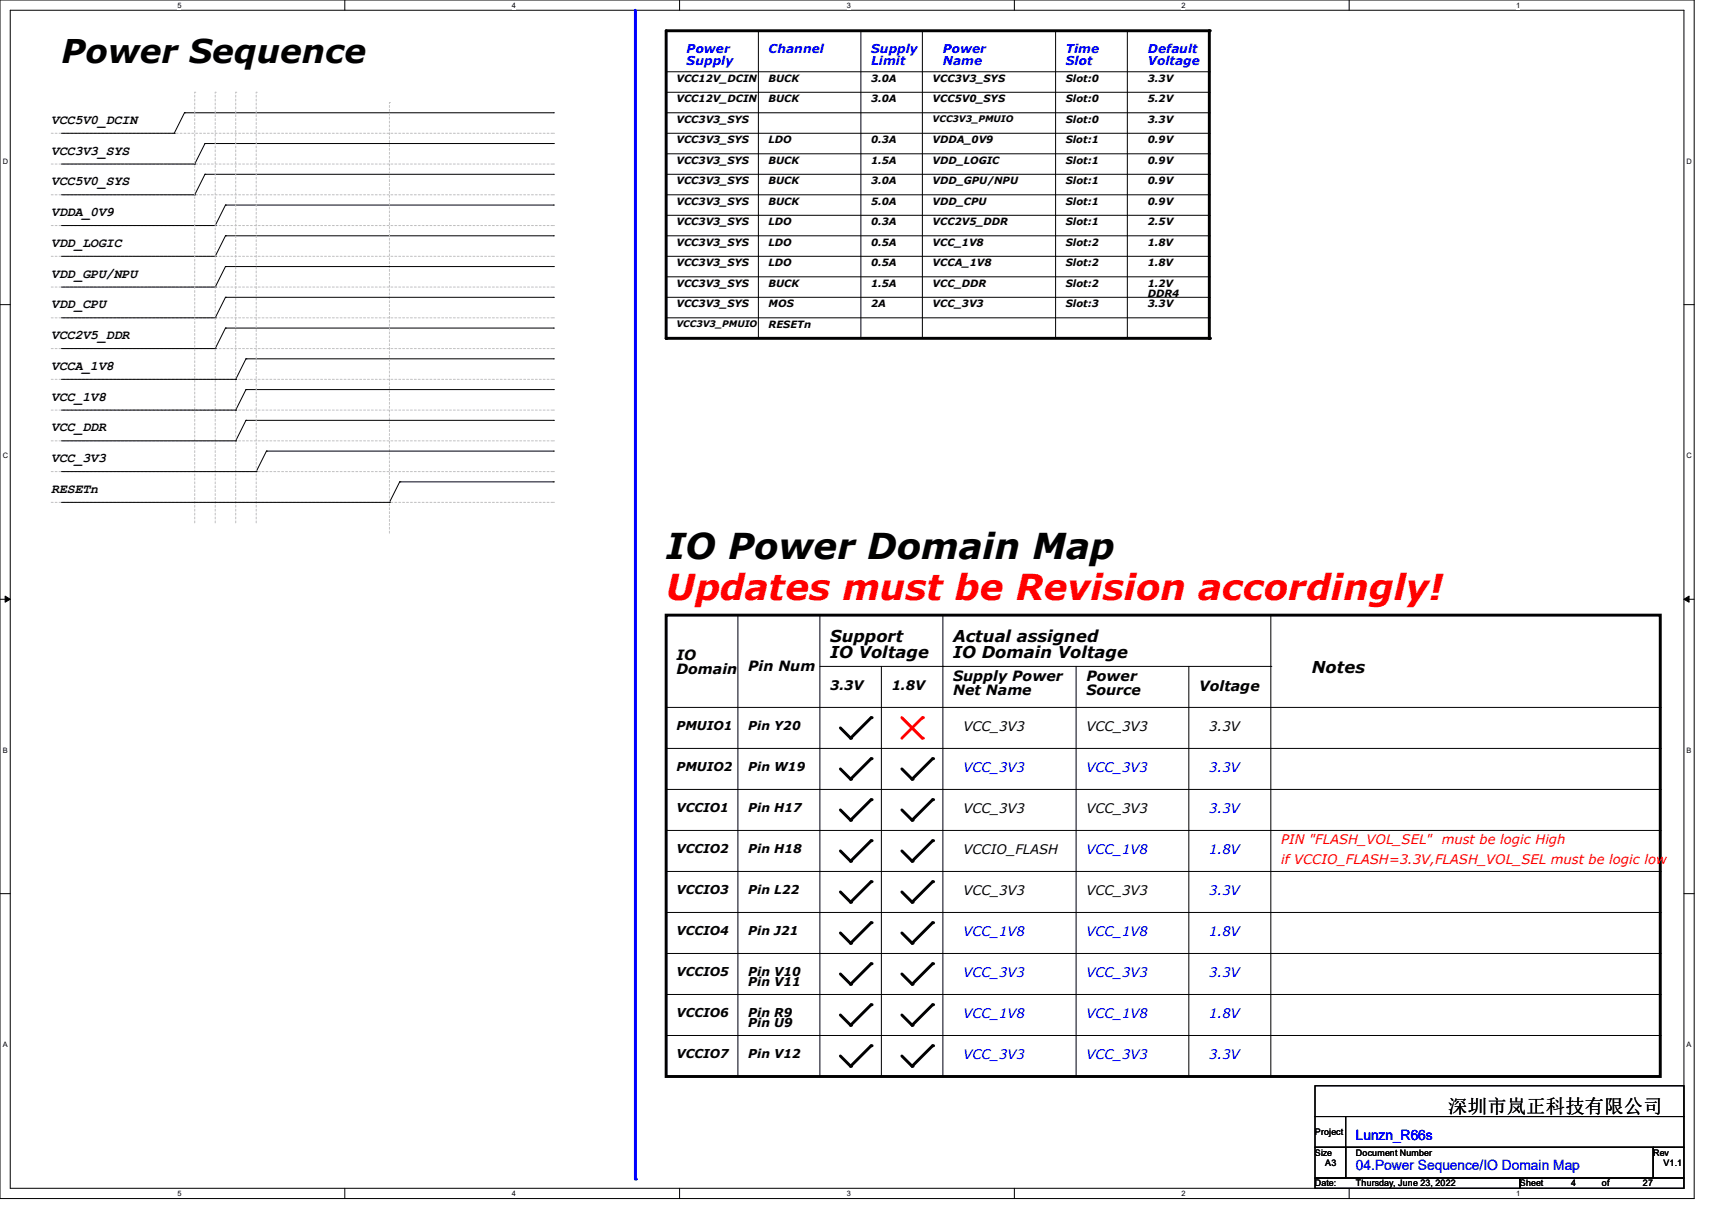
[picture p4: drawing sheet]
<svg xmlns="http://www.w3.org/2000/svg" width="297mm" height="210mm" viewBox="0 0 297 210" stroke-linecap="round" stroke-linejoin="round" font-family="sans-serif">
<path d="M0 0h293.9v207.9h-293.9zM1.8 1.8h290.3v204.3h-290.3z" fill="none" stroke="#000" stroke-width=".17"/>
<g fill="#fff">
<path d="M30.8 .2h.7v1.4h-.7z"/>
<path d="M30.8 206.2h.7v1.4h-.7z"/>
</g>
<path d="M59.8 0v1.8M59.8 206.1v1.8" fill="none" stroke="#000" stroke-width=".17"/>
<g fill="#fff">
<path d="M88.8 .2h.7v1.4h-.7z"/>
<path d="M88.8 206.2h.7v1.4h-.7z"/>
</g>
<path d="M117.9 0v1.8M117.9 206.1v1.8" fill="none" stroke="#000" stroke-width=".17"/>
<g fill="#fff">
<path d="M146.9 .2h.7v1.4h-.7z"/>
<path d="M146.9 206.2h.7v1.4h-.7z"/>
</g>
<path d="M176 0v1.8M176 206.1v1.8" fill="none" stroke="#000" stroke-width=".17"/>
<g fill="#fff">
<path d="M205 .2h.7v1.4h-.7z"/>
<path d="M205 206.2h.7v1.4h-.7z"/>
</g>
<path d="M234.1 0v1.8M234.1 206.1v1.8" fill="none" stroke="#000" stroke-width=".17"/>
<g fill="#fff">
<path d="M263.1 .2h.6v1.4h-.6z"/>
<path d="M263.1 206.2h.6v1.4h-.6z"/>
<path d="M.5 27.3h.9v1.4h-.9z"/>
<path d="M292.6 27.3h.9v1.4h-.9z"/>
<path d="M.5 78.4h.9v1.4h-.9z"/>
<path d="M292.6 78.4h.9v1.4h-.9z"/>
</g>
<path d="M0 52.8h1.8M292.1 52.8h1.8" fill="none" stroke="#000" stroke-width=".17"/>
<g fill="#fff">
<path d="M.5 129.5h.8v1.4h-.8z"/>
<path d="M292.6 129.5h.8v1.4h-.8z"/>
</g>
<path d="M0 103.9h1.8M292.1 103.9h1.8" fill="none" stroke="#000" stroke-width=".17"/>
<path d="M.9 103.4l.9 .5-.9 .5zM292.1 103.9l.9-.5v1z" fill="#000" stroke="#000" stroke-width=".17"/>
<g fill="#fff">
<path d="M.5 180.5h.8v1.4h-.8z"/>
<path d="M292.6 180.5h.8v1.4h-.8z"/>
</g>
<g fill="none" stroke="#000" stroke-width=".17">
<path d="M128 106.7v80M142.2 106.7v80M142.2 115.6h78.3M152.9 115.6v71.1M163.6 115.6h.1M163.6 106.7v80M186.7 115.6v71.1M206.2 115.6v71.1M220.5 115.6h.1M220.5 106.7v80M115.6 122.7h172.4M115.6 136.9h172.4"/>
<path d="M115.6 129.8h172.4M288 122.7h.1M288 136.9h.1M288 129.8h.1M0 155h1.8M115.6 144h172.4M115.6 151.1h172.4M115.6 158.2h172.4M288 144h.1M288 151.1h.1M288 158.2h.1M292.1 155h1.8"/>
<path d="M115.6 165.4h172.4M115.6 172.5h172.4M115.6 179.6h172.4M288 165.4h.1M288 172.5h.1M288 179.6h.1M128 186.7h.1M142.2 186.7h.1M152.9 186.7h.1M163.6 186.7h.1M186.7 186.7h.1M206.2 186.7h.1"/>
<path d="M220.5 186.7h.1"/>
</g>
<path d="M115.6 106.7h172.4v80h-172.4zM151.1 124.5l-3.5 3.5-1.8-1.8" fill="none" stroke="#000" stroke-width=".51"/>
<g fill="#000">
<circle cx="147.6" cy="128" r=".25"/>
<circle cx="151.1" cy="124.5" r=".25"/>
</g>
<path d="M160 124.5l-3.5 3.5" fill="none" stroke="#f00" stroke-width=".51"/>
<circle cx="160" cy="124.5" r=".25" fill="#f00"/>
<path d="M156.5 124.5l3.5 3.5" fill="none" stroke="#f00" stroke-width=".51"/>
<circle cx="160" cy="128" r=".25" fill="#f00"/>
<g fill="none" stroke="#000" stroke-width=".51">
<path d="M151.1 131.6l-3.5 3.5-1.8-1.8M151.1 138.7l-3.5 3.5-1.8-1.7M161.8 131.6l-3.6 3.5-1.7-1.8M161.8 138.7l-3.6 3.5-1.7-1.7M151.1 145.8l-3.5 3.6-1.8-1.8M151.1 152.9l-3.5 3.6-1.8-1.8M161.8 145.8l-3.6 3.6-1.7-1.8M161.8 152.9l-3.6 3.6-1.7-1.8M151.1 160l-3.5 3.6-1.8-1.8M151.1 167.1l-3.5 3.6-1.8-1.8M151.1 174.2l-3.5 3.6-1.8-1.8M161.8 160l-3.6 3.6-1.7-1.8"/>
<path d="M161.8 167.1l-3.6 3.6-1.7-1.8M161.8 174.2l-3.6 3.6-1.7-1.8M151.1 181.4l-3.5 3.5-1.8-1.8M161.8 181.4l-3.6 3.5-1.7-1.8"/>
</g>
<g fill="#000">
<circle cx="147.6" cy="135.1" r=".25"/>
<circle cx="151.1" cy="138.7" r=".25"/>
<circle cx="151.1" cy="131.6" r=".25"/>
<circle cx="158.2" cy="135.1" r=".25"/>
<circle cx="161.8" cy="138.7" r=".25"/>
<circle cx="161.8" cy="131.6" r=".25"/>
<circle cx="147.6" cy="142.2" r=".25"/>
<circle cx="147.6" cy="149.4" r=".25"/>
<circle cx="147.6" cy="156.5" r=".25"/>
<circle cx="151.1" cy="145.8" r=".25"/>
<circle cx="151.1" cy="152.9" r=".25"/>
<circle cx="158.2" cy="142.2" r=".25"/>
<circle cx="158.2" cy="156.5" r=".25"/>
<circle cx="158.2" cy="149.4" r=".25"/>
<circle cx="161.8" cy="152.9" r=".25"/>
<circle cx="161.8" cy="145.8" r=".25"/>
<circle cx="147.6" cy="163.6" r=".25"/>
<circle cx="147.6" cy="170.7" r=".25"/>
<circle cx="147.6" cy="177.8" r=".25"/>
<circle cx="151.1" cy="167.1" r=".25"/>
<circle cx="151.1" cy="174.2" r=".25"/>
<circle cx="151.1" cy="160" r=".25"/>
<circle cx="158.2" cy="170.7" r=".25"/>
<circle cx="158.2" cy="163.6" r=".25"/>
<circle cx="158.2" cy="177.8" r=".25"/>
<circle cx="161.8" cy="167.1" r=".25"/>
<circle cx="161.8" cy="160" r=".25"/>
<circle cx="161.8" cy="174.2" r=".25"/>
<circle cx="147.6" cy="184.9" r=".25"/>
<circle cx="151.1" cy="181.4" r=".25"/>
<circle cx="158.2" cy="184.9" r=".25"/>
<circle cx="161.8" cy="181.4" r=".25"/>
</g>
<path d="M110.2 1.8v202.7" fill="none" stroke="#00f" stroke-width=".51"/>
<circle cx="110.2" cy="204.5" r=".25" fill="#00f"/>
<g fill="none" stroke="#c0c0c0" stroke-width=".17" stroke-dasharray=".3">
<path d="M33.8 16h.1M37.3 16h.1M40.9 16h.1M44.4 16h.1M67.6 17.8h.1M8.9 28.4h87.1M8.9 33.8h87.1M8.9 39.1h87.1M8.9 23.1h87.1M96 28.4h.1M96 33.8h.1M96 39.1h.1"/>
<path d="M96 23.1h.1M8.9 44.4h87.1M8.9 49.8h87.1M8.9 55.1h87.1M96 44.4h.1M96 49.8h.1M96 55.1h.1M8.9 65.8h87.1M8.9 71.1h87.1M8.9 60.5h87.1M8.9 76.5h87.1M96 65.8h.1"/>
<path d="M96 71.1h.1M96 60.5h.1M96 76.5h.1M8.9 87.1h87.1M8.9 81.8h87.1M33.8 90.7v-74.7M37.3 90.7v-74.7M40.9 90.7v-74.7M44.4 90.7v-74.7M67.6 92.5v-74.7M96 87.1h.1M96 81.8h.1"/>
</g>
<g fill="none" stroke="#000" stroke-width=".17">
<path d="M32 19.6h.1M32 19.6l-1.8 3.5M32 19.6h64M96 19.6h.1M115.6 19.6h94.2M115.6 12.4h94.2M115.6 16h94.2M131.6 5.3v53.4M149.4 5.3v53.4M160 5.3v53.4M183.1 5.3v53.4M195.6 5.3v53.4"/>
<path d="M209.8 12.4h.1M209.8 16h.1M209.8 19.6h.1M10.7 33.8h23.1M10.7 28.4h23.1M10.7 39.1h26.6M10.7 23.1h19.5M30.2 23.1h.1M33.8 33.8h.1M33.8 28.4h.1M35.6 24.9h.1M35.6 30.2h.1"/>
<path d="M35.6 24.9l-1.8 3.5M35.6 24.9h60.4M35.6 30.2l-1.8 3.6M35.6 30.2h60.4M37.3 39.1h.1M39.1 35.6h.1M39.1 35.6l-1.8 3.5M39.1 35.6h56.9M96 24.9h.1M96 30.2h.1M96 35.6h.1M115.6 30.2h94.2"/>
<path d="M115.6 33.8h94.2M115.6 23.1h94.2M115.6 26.7h94.2M115.6 37.3h94.2M209.8 23.1h.1M209.8 26.7h.1M209.8 30.2h.1M209.8 33.8h.1M209.8 37.3h.1M10.7 44.4h26.6M10.7 49.8h26.6M10.7 55.1h26.6"/>
<path d="M37.3 44.4h.1M37.3 49.8h.1M37.3 55.1h.1M39.1 40.9h.1M39.1 56.9h.1M39.1 46.2h.1M39.1 51.6h.1M39.1 40.9l-1.8 3.5M39.1 40.9h56.9M39.1 56.9l-1.8 3.6M39.1 56.9h56.9M39.1 46.2l-1.8 3.6"/>
<path d="M39.1 46.2h56.9M39.1 51.6l-1.8 3.5M39.1 51.6h56.9M96 40.9h.1M96 56.9h.1M96 46.2h.1M96 51.6h.1M115.6 40.9h94.2M115.6 44.4h94.2M115.6 51.6h94.2M115.6 55.1h94.2M115.6 48h94.2"/>
<path d="M131.6 58.7h.1M149.4 58.7h.1M160 58.7h.1M183.1 58.7h.1M195.6 58.7h.1M209.8 40.9h.1M209.8 44.4h.1M209.8 48h.1M209.8 51.6h.1M209.8 55.1h.1M10.7 60.5h26.6M10.7 76.5h30.2"/>
<path d="M10.7 71.1h30.2M10.7 65.8h30.2M37.3 60.5h.1M40.9 76.5h.1M40.9 71.1h.1M40.9 65.8h.1M42.7 62.2h.1M42.7 67.6h.1M42.7 72.9h.1M42.7 62.2l-1.8 3.6M42.7 62.2h53.3M42.7 67.6l-1.8 3.5"/>
<path d="M42.7 67.6h53.3M42.7 72.9l-1.8 3.6M42.7 72.9h53.3M46.2 78.2h.1M46.2 78.2l-1.8 3.6M46.2 78.2h49.8M96 62.2h.1M96 67.6h.1M96 72.9h.1M96 78.2h.1M10.7 81.8h33.7M10.7 87.1h56.9"/>
<path d="M44.4 81.8h.1M67.6 87.1h.1M69.3 83.6h.1M69.3 83.6l-1.7 3.5M69.3 83.6h26.7M96 83.6h.1M228.1 188.3h64v5.3h-64zM228.1 193.6h64v5.4h-64zM228.1 199h5.4v5.3h-5.4zM233.5 199h53.3v5.3h-53.3zM233.5 193.6h.1M233.5 193.6v5.4"/>
<path d="M286.8 199h5.3v5.3h-5.3zM228.1 204.3h35.6v1.8h-35.6zM263.7 204.3h28.4v1.8h-28.4z"/>
</g>
<path d="M115.6 5.3h94.2v53.4h-94.2z" fill="none" stroke="#000" stroke-width=".51"/>
<g fill="#000">
<circle cx="209.8" cy="5.3" r=".25"/>
<circle cx="115.6" cy="58.7" r=".25"/>
<circle cx="209.8" cy="58.7" r=".25"/>
</g>
<text font-size="6.2" x="115.6" y="96.9">IO Power Domain Map</text>
<text font-size="6.2" fill="#f00" x="115.6" y="104">Updates must be Revision accordingly!</text>
<text font-size="5.7" x="10.7" y="11">Power Sequence</text>
<text font-size="3.3" x="251.2" y="193.1">深圳市岚正科技有限公司</text>
<g font-size="2.8">
<text x="144" y="111.3">Support</text>
<text x="165.4" y="111.3">Actual assigned</text>
<text x="144" y="114.1">IO Voltage</text>
<text x="165.4" y="114.1">IO Domain Voltage</text>
<text x="227.6" y="116.6">Notes</text>
</g>
<g font-size="2.5">
<text x="117.3" y="114.5">IO</text>
<text x="117.3" y="117">Domain</text>
<text x="129.8" y="116.3">Pin Num</text>
<text x="165.4" y="118.1">Supply Power</text>
<text x="188.5" y="118.1">Power</text>
<text x="208" y="119.8">Voltage</text>
<text x="165.4" y="120.5">Net Name</text>
<text x="188.5" y="120.5">Source</text>
</g>
<text font-size="2.5" fill="#00f" x="235.2" y="197.7">Lunzn_R66s</text>
<text font-size="2.5" fill="#0080ff" x="235.2" y="203">04.Power Sequence/IO Domain Map</text>
<g font-size="2.3">
<text x="8.9" y="21.5">VCC5V0_DCIN</text>
<text x="8.9" y="26.8">VCC3V3_SYS</text>
<text x="8.9" y="32.1">VCC5V0_SYS</text>
<text x="8.9" y="37.5">VDDA_0V9</text>
<text x="8.9" y="42.8">VDD_LOGIC</text>
<text x="8.9" y="48.1">VDD_GPU/NPU</text>
<text x="8.9" y="53.5">VDD_CPU</text>
<text x="8.9" y="58.8">VCC2V5_DDR</text>
<text x="8.9" y="64.1">VCCA_1V8</text>
<text x="8.9" y="69.5">VCC_1V8</text>
<text x="8.9" y="74.8">VCC_DDR</text>
<text x="8.9" y="80.1">VCC_3V3</text>
<text x="8.9" y="85.5">RESETn</text>
<text x="144" y="119.6">3.3V</text>
<text x="154.7" y="119.6">1.8V</text>
<text x="167.1" y="126.7">VCC_3V3</text>
<text x="188.5" y="126.7">VCC_3V3</text>
<text x="209.8" y="126.7">3.3V</text>
<text x="167.1" y="141">VCC_3V3</text>
<text x="188.5" y="141">VCC_3V3</text>
<text x="167.1" y="148.1">VCCIO_FLASH</text>
<text x="167.1" y="155.2">VCC_3V3</text>
<text x="188.5" y="155.2">VCC_3V3</text>
</g>
<g font-size="2.3" fill="#00f">
<text x="167.1" y="133.9">VCC_3V3</text>
<text x="188.5" y="133.9">VCC_3V3</text>
<text x="209.8" y="133.9">3.3V</text>
<text x="209.8" y="141">3.3V</text>
<text x="188.5" y="148.1">VCC_1V8</text>
<text x="209.8" y="148.1">1.8V</text>
<text x="209.8" y="155.2">3.3V</text>
<text x="167.1" y="162.3">VCC_1V8</text>
<text x="188.5" y="162.3">VCC_1V8</text>
<text x="209.8" y="162.3">1.8V</text>
<text x="167.1" y="169.4">VCC_3V3</text>
<text x="188.5" y="169.4">VCC_3V3</text>
<text x="209.8" y="169.4">3.3V</text>
<text x="167.1" y="176.5">VCC_1V8</text>
<text x="188.5" y="176.5">VCC_1V8</text>
<text x="209.8" y="176.5">1.8V</text>
<text x="167.1" y="183.6">VCC_3V3</text>
<text x="188.5" y="183.6">VCC_3V3</text>
<text x="209.8" y="183.6">3.3V</text>
</g>
<g font-size="2.3" fill="#f00">
<text x="222.2" y="146.3">PIN &quot;FLASH_VOL_SEL&quot; must be logic High</text>
<text x="222.2" y="149.9">if VCCIO_FLASH=3.3V,FLASH_VOL_SEL must be logic low</text>
</g>
<g font-size="2.1" fill="#00f">
<text x="119.1" y="9.2">Power</text>
<text x="119.1" y="11.3">Supply</text>
<text x="133.3" y="9.2">Channel</text>
<text x="151.1" y="9.2">Supply</text>
<text x="151.1" y="11.3">Limit</text>
<text x="163.6" y="9.2">Power</text>
<text x="163.6" y="11.3">Name</text>
<text x="184.9" y="9.2">Time</text>
<text x="184.9" y="11.3">Slot</text>
<text x="199.1" y="9.2">Default</text>
<text x="199.1" y="11.3">Voltage</text>
</g>
<g font-size="2.1">
<text x="117.3" y="126.6">PMUIO1</text>
<text x="129.8" y="126.6">Pin Y20</text>
<text x="117.3" y="133.7">PMUIO2</text>
<text x="129.8" y="133.7">Pin W19</text>
<text x="117.3" y="140.8">VCCIO1</text>
<text x="129.8" y="140.8">Pin H17</text>
<text x="117.3" y="147.9">VCCIO2</text>
<text x="129.8" y="147.9">Pin H18</text>
<text x="117.3" y="155">VCCIO3</text>
<text x="129.8" y="155">Pin L22</text>
<text x="117.3" y="162.1">VCCIO4</text>
<text x="129.8" y="162.1">Pin J21</text>
<text x="117.3" y="169.2">VCCIO5</text>
<text x="129.8" y="169.2">Pin V10</text>
<text x="129.8" y="171">Pin V11</text>
<text x="117.3" y="176.4">VCCIO6</text>
<text x="129.8" y="176.4">Pin R9</text>
<text x="129.8" y="178.1">Pin U9</text>
<text x="117.3" y="183.5">VCCIO7</text>
<text x="129.8" y="183.5">Pin V12</text>
</g>
<g font-size="1.7">
<text x="117.3" y="14.2">VCC12V_DCIN</text>
<text x="117.3" y="17.7">VCC12V_DCIN</text>
<text x="133.3" y="14.2">BUCK</text>
<text x="133.3" y="17.7">BUCK</text>
<text x="151.1" y="14.2">3.0A</text>
<text x="151.1" y="17.7">3.0A</text>
<text x="161.8" y="14.2">VCC3V3_SYS</text>
<text x="161.8" y="17.7">VCC5V0_SYS</text>
<text x="184.9" y="17.7">Slot:0</text>
<text x="184.9" y="14.2">Slot:0</text>
<text x="199.1" y="17.7">5.2V</text>
<text x="199.1" y="14.2">3.3V</text>
<text x="117.3" y="21.3">VCC3V3_SYS</text>
<text x="184.9" y="21.3">Slot:0</text>
<text x="199.1" y="21.3">3.3V</text>
<text x="117.3" y="24.8">VCC3V3_SYS</text>
<text x="117.3" y="28.4">VCC3V3_SYS</text>
<text x="133.3" y="24.8">LDO</text>
<text x="133.3" y="28.4">BUCK</text>
<text x="151.1" y="24.8">0.3A</text>
<text x="151.1" y="28.4">1.5A</text>
<text x="161.8" y="24.8">VDDA_0V9</text>
<text x="161.8" y="28.4">VDD_LOGIC</text>
<text x="184.9" y="28.4">Slot:1</text>
<text x="184.9" y="24.8">Slot:1</text>
<text x="199.1" y="24.8">0.9V</text>
<text x="199.1" y="28.4">0.9V</text>
<text x="117.3" y="32">VCC3V3_SYS</text>
<text x="117.3" y="35.5">VCC3V3_SYS</text>
<text x="133.3" y="35.5">BUCK</text>
<text x="133.3" y="32">BUCK</text>
<text x="151.1" y="32">3.0A</text>
<text x="151.1" y="35.5">5.0A</text>
<text x="161.8" y="35.5">VDD_CPU</text>
<text x="161.8" y="32">VDD_GPU/NPU</text>
<text x="184.9" y="32">Slot:1</text>
<text x="184.9" y="35.5">Slot:1</text>
<text x="199.1" y="32">0.9V</text>
<text x="199.1" y="35.5">0.9V</text>
<text x="117.3" y="39.1">VCC3V3_SYS</text>
<text x="133.3" y="39.1">LDO</text>
<text x="151.1" y="39.1">0.3A</text>
<text x="161.8" y="39.1">VCC2V5_DDR</text>
<text x="184.9" y="39.1">Slot:1</text>
<text x="199.1" y="39.1">2.5V</text>
<text x="117.3" y="42.6">VCC3V3_SYS</text>
<text x="117.3" y="46.2">VCC3V3_SYS</text>
<text x="133.3" y="46.2">LDO</text>
<text x="133.3" y="42.6">LDO</text>
<text x="151.1" y="42.6">0.5A</text>
<text x="151.1" y="46.2">0.5A</text>
<text x="161.8" y="46.2">VCCA_1V8</text>
<text x="161.8" y="42.6">VCC_1V8</text>
<text x="184.9" y="46.2">Slot:2</text>
<text x="184.9" y="42.6">Slot:2</text>
<text x="199.1" y="42.6">1.8V</text>
<text x="199.1" y="46.2">1.8V</text>
<text x="117.3" y="53.3">VCC3V3_SYS</text>
<text x="117.3" y="49.7">VCC3V3_SYS</text>
<text x="133.3" y="49.7">BUCK</text>
<text x="133.3" y="53.3">MOS</text>
<text x="151.1" y="49.7">1.5A</text>
<text x="151.1" y="53.3">2A</text>
<text x="161.8" y="49.7">VCC_DDR</text>
<text x="161.8" y="53.3">VCC_3V3</text>
<text x="184.9" y="53.3">Slot:3</text>
<text x="184.9" y="49.7">Slot:2</text>
<text x="199.1" y="49.7">1.2V</text>
<text x="199.1" y="53.3">3.3V</text>
<text x="199.1" y="51.5">DDR4</text>
<text x="133.3" y="56.9">RESETn</text>
</g>
<g font-size="1.6">
<text x="161.8" y="21.2">VCC3V3_PMUIO</text>
<text x="117.3" y="56.7">VCC3V3_PMUIO</text>
<text x="228.1" y="196.8">Project</text>
<text x="228.1" y="200.4">Size</text>
<text x="229.9" y="202.2">A3</text>
<text x="235.2" y="200.4">Document Number</text>
<text x="286.8" y="200.4">Rev</text>
<text x="288.6" y="202.2">V1.1</text>
<text x="228.1" y="205.7">Date:</text>
<text x="235.2" y="205.7">Thursday, June 23, 2022</text>
<text x="263.7" y="205.7">Sheet</text>
<text x="272.6" y="205.7">4</text>
<text x="277.9" y="205.7">of</text>
<text x="285" y="205.7">27</text>
</g>
<g font-size="1.3">
<text x="30.8" y="1.3">5</text>
<text x="88.8" y="1.3">4</text>
<text x="146.9" y="1.3">3</text>
<text x="205" y="1.3">2</text>
<text x="263.1" y="1.3">1</text>
<text x=".5" y="28.4">D</text>
<text x="292.6" y="28.4">D</text>
<text x=".5" y="79.5">C</text>
<text x="292.6" y="79.5">C</text>
<text x=".5" y="130.6">B</text>
<text x="292.6" y="130.6">B</text>
<text x=".5" y="181.7">A</text>
<text x="292.6" y="181.7">A</text>
<text x="30.8" y="207.4">5</text>
<text x="88.8" y="207.4">4</text>
<text x="146.9" y="207.4">3</text>
<text x="205" y="207.4">2</text>
<text x="263.1" y="207.4">1</text>
</g>
</svg>
